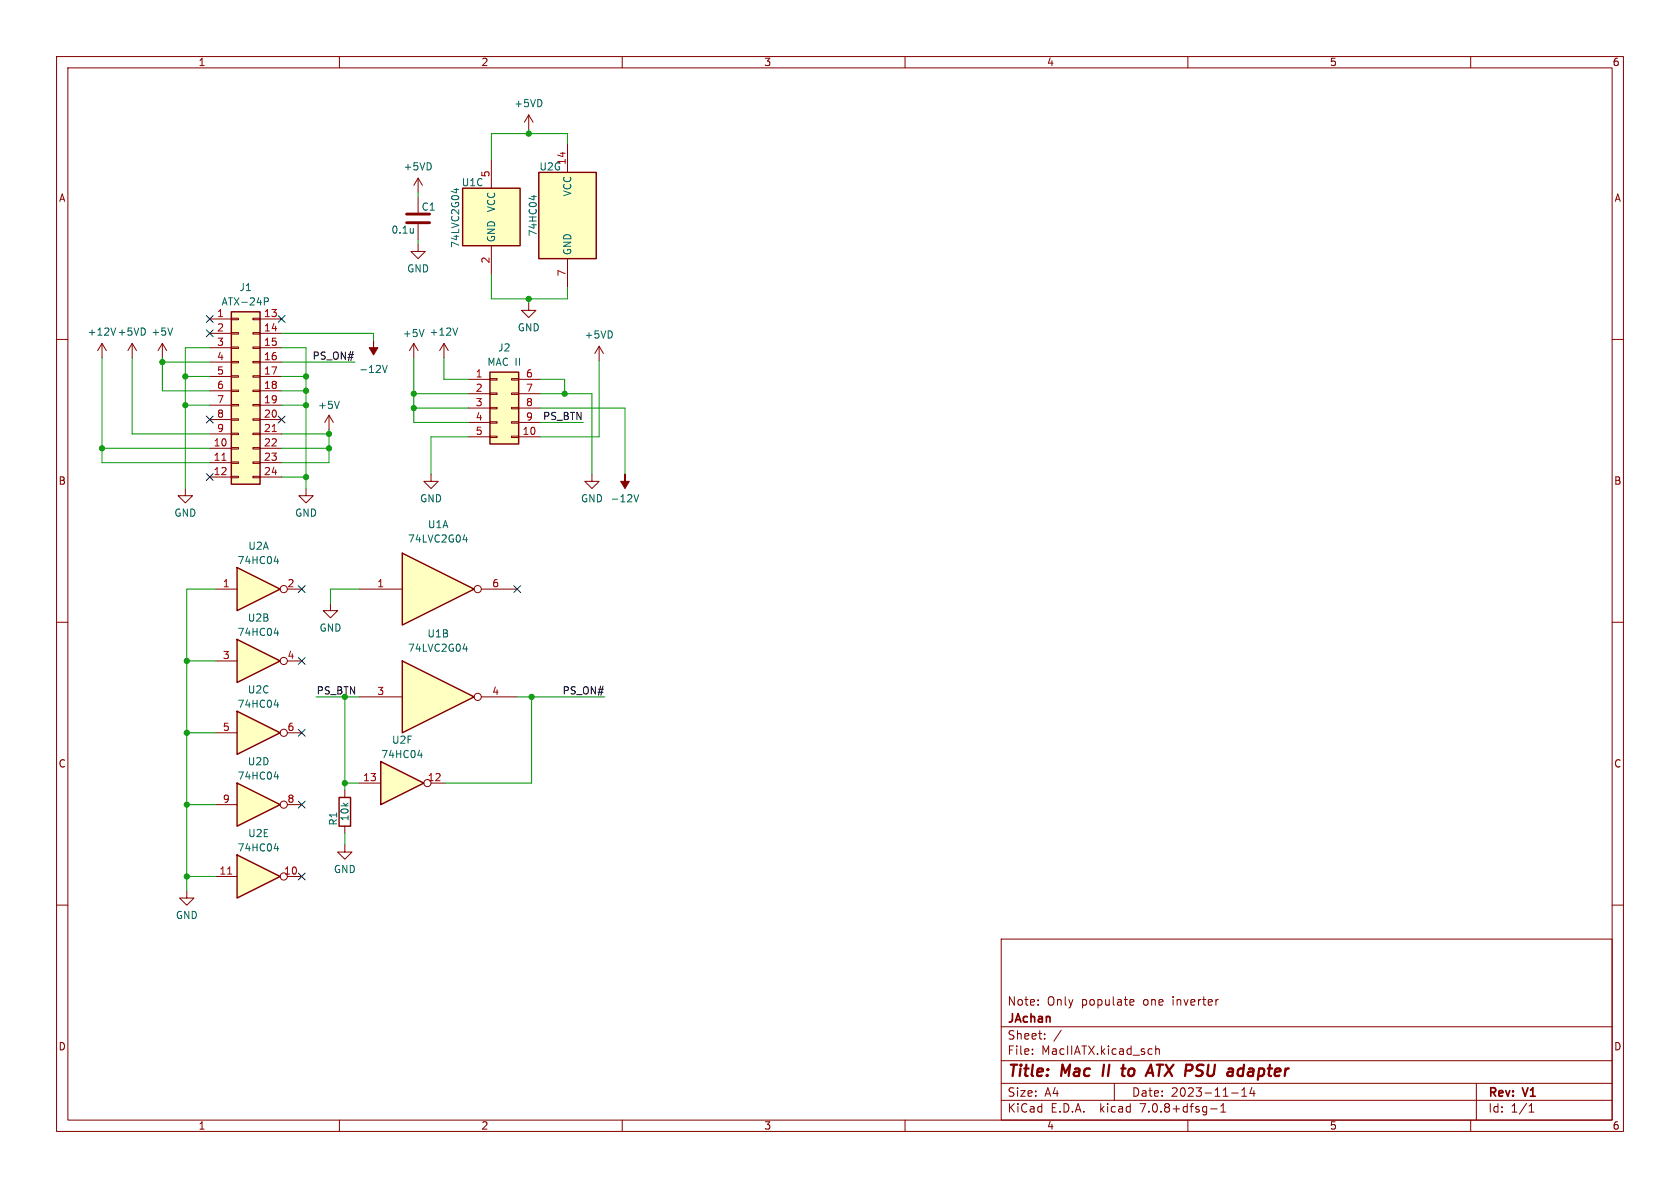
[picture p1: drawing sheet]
<svg xmlns="http://www.w3.org/2000/svg" width="297mm" height="210mm" viewBox="0 0 297 210" stroke-linecap="round" stroke-linejoin="round" font-family="sans-serif">
<g fill="none" stroke="#840000" stroke-width=".18">
<path d="M10 10h277v190h-277zM12 12h273v186h-273zM60 10v2M110 10v2M160 10v2M210 10v2M260 10v2M93.5 20.3l-.8 1.3M93.5 20.3v2.6M93.5 20.3l.7 1.3M10 60h2M285 60h2"/>
<path d="M10 110h2M58.4 106.7v1.3h1.3l-1.3 1.2-1.3-1.2h1.3M285 110h2M10 160h2M285 160h2M177 166h108v32h-108zM183.5 177.6v.1M183.5 176.8v.1M199.8 177.6h.6M199.8 176.8l.4-.1 .3 .4-.8 .1M215.2 176.7h.2M60 198v2"/>
<path d="M110 198v2M160 198v2M177 194.5h108M177 191.5h108M177 187.5h108M177 181.5h108M182.5 186.3v.1M182.5 185.5v.1M184.7 183.6v.1M184.7 182.8v.1M187.6 182.1l-1.3 2M197 191.5v3"/>
<path d="M204.3 184.9v1.5M204.3 185.5l.2-.1 .4 .1 .1 .9M210 198v2M214 196h1.2M215.8 196.6h.9M215.8 195.5l.4-.4v1.5M217.7 193.2h1.2M219.5 193.8h.9M219.5 192.7l.5-.4v1.5M221.3 192.2l-.3 1.1h.9M221.7 192.8v1M260 198v2"/>
<path d="M261 191.5v6.5M270.3 196.6h.9M270.3 195.5l.4-.4v1.5"/>
</g>
<path d="M195.2 188.2l-.3 2M198.2 188.9h.8M198.5 190.1l.3 .1M198.6 188.2l-.2 1.7M202.8 189.6h1M203.5 188.2l.4 2M219.7 188.9l.1 .1M219.9 188.2l-.2 2" fill="none" stroke="#840000" stroke-width=".4"/>
<path d="M110.5 83.8v1.3h.8l-.8 1.3-.8-1.3h.8z" fill="#840000" stroke="#840000" stroke-width=".18"/>
<path d="M112.1 87.4l.4 1.3 .4-1.3" fill="none" stroke="#006464" stroke-width=".18"/>
<path d="M41.9 113l7.6 3.8-7.6 3.9z" fill="#ffffc2"/>
<path d="M41.9 113l7.6 3.8-7.6 3.9z" fill="none" stroke="#840000" stroke-width=".25"/>
<g fill="none" stroke="#840000" stroke-width=".18">
<path d="M38.1 116.8h3.8M50.8 116.8h2.5"/>
<circle cx="50.2" cy="116.8" r=".63"/>
</g>
<path d="M48.5 111.9h.8M49.1 111.5v.8" fill="none" stroke="#006464" stroke-width=".18"/>
<path d="M41.9 100.3l7.6 3.8-7.6 3.9z" fill="#ffffc2"/>
<path d="M95.2 30.5h10.2v15.2h-10.2zM86.6 65.8h5.1v12.7h-5.1zM41.9 100.3l7.6 3.8-7.6 3.9z" fill="none" stroke="#840000" stroke-width=".25"/>
<g fill="none" stroke="#840000" stroke-width=".18">
<path d="M73.9 31.5l-.7 1.3M73.9 31.5v2.5M73.9 31.5l.8 1.3M100.3 25.4v5.1M100.3 45.7v5.1M18 60.7l-.7 1.3M18 60.7v2.5M18 60.7l.8 1.3M23.4 60.7l-.8 1.3M23.4 60.7v2.5M23.4 60.7l.7 1.3M28.7 60.7l-.8 1.3"/>
<path d="M28.7 60.7v2.5M28.7 60.7l.8 1.3M82.8 67.1h3.8M82.8 77.2h3.8M82.8 69.6h3.8M82.8 72.1h3.8M82.8 74.7h3.8M86.6 77.1h1.3v.2h-1.3zM86.6 74.5h1.3v.3h-1.3zM86.6 72h1.3v.3h-1.3zM86.6 69.5h1.3v.2h-1.3zM86.6 66.9h1.3v.3h-1.3z"/>
<path d="M90.4 77.1h1.3v.2h-1.3zM90.4 74.5h1.3v.3h-1.3zM90.4 72h1.3v.3h-1.3zM90.4 69.5h1.3v.2h-1.3zM90.4 66.9h1.3v.3h-1.3zM91.7 67.1h3.8M91.7 77.2h3.8M91.7 69.6h3.8M91.7 72.1h3.8M91.7 74.7h3.8M32.8 86.4v1.2h1.2l-1.2 1.3-1.3-1.3h1.3M104.6 83.8v1.3h1.3l-1.3 1.3-1.2-1.3h1.2"/>
<path d="M38.1 104.1h3.8M50.8 104.1h2.5"/>
<circle cx="50.2" cy="104.1" r=".63"/>
</g>
<path d="M94 34.7h.8M94.4 34.5v.8M30.5 58l-.4 1.3M67.6 64.6l.4 1.3 .5-1.3M48.5 99.2h.8M49.1 98.8v.8" fill="none" stroke="#006464" stroke-width=".18"/>
<g fill="#ffffc2" stroke="#ffffc2" stroke-width=".18">
<path d="M95.2 30.5h10.2v15.2h-10.2z"/>
<path d="M86.6 65.8h5.1v12.7h-5.1z"/>
</g>
<path d="M66 60.2v1.3h.8l-.8 1.2-.7-1.2h.7z" fill="#840000" stroke="#840000" stroke-width=".18"/>
<path d="M71.1 97.8l12.7 6.3-12.7 6.4z" fill="#ffffc2"/>
<path d="M71.1 97.8l12.7 6.3-12.7 6.4z" fill="none" stroke="#840000" stroke-width=".25"/>
<g fill="none" stroke="#840000" stroke-width=".18">
<path d="M54.1 86.4v1.2h1.3l-1.3 1.3-1.3-1.3h1.3M76.2 83.8v1.3h1.3l-1.3 1.3-1.3-1.3h1.3M63.5 104.1h7.6M85.1 104.1h6.3"/>
<circle cx="84.5" cy="104.1" r=".63"/>
</g>
<path d="M81.9 95.4h.7M82.5 95v.8" fill="none" stroke="#006464" stroke-width=".18"/>
<path d="M71.1 116.8l12.7 6.4-12.7 6.3z" fill="#ffffc2"/>
<path d="M71.1 116.8l12.7 6.4-12.7 6.3z" fill="none" stroke="#840000" stroke-width=".25"/>
<g fill="none" stroke="#840000" stroke-width=".18">
<path d="M63.5 123.2h7.6M85.1 123.2h6.3"/>
<circle cx="84.5" cy="123.2" r=".63"/>
</g>
<path d="M81.9 114.7h.7M82.5 114.3v.8" fill="none" stroke="#006464" stroke-width=".18"/>
<path d="M67.3 134.6l7.6 3.8-7.6 3.8z" fill="#ffffc2"/>
<path d="M40.9 55.1h5.1v30.5h-5.1zM67.3 134.6l7.6 3.8-7.6 3.8z" fill="none" stroke="#840000" stroke-width=".25"/>
<g fill="none" stroke="#840000" stroke-width=".18">
<path d="M37.1 56.4h3.8M37.1 58.9h3.8M40.9 58.8h1.3v.3h-1.3zM40.9 56.3h1.3v.2h-1.3zM44.7 58.8h1.3v.3h-1.3zM44.7 56.3h1.3v.2h-1.3zM46 56.4h3.8M46 58.9h3.8M37.1 79.2h3.8M37.1 61.5h3.8M37.1 64h3.8M37.1 66.5h3.8"/>
<path d="M37.1 69.1h3.8M37.1 71.6h3.8M37.1 74.2h3.8M37.1 76.7h3.8M40.9 79.1h1.3v.3h-1.3zM40.9 76.6h1.3v.2h-1.3zM40.9 74h1.3v.3h-1.3zM40.9 71.5h1.3v.3h-1.3zM40.9 69h1.3v.2h-1.3zM40.9 66.4h1.3v.3h-1.3zM40.9 63.9h1.3v.2h-1.3zM40.9 61.3h1.3v.3h-1.3z"/>
<path d="M44.7 79.1h1.3v.3h-1.3zM44.7 76.6h1.3v.2h-1.3zM44.7 74h1.3v.3h-1.3zM44.7 71.5h1.3v.3h-1.3zM44.7 69h1.3v.2h-1.3zM44.7 66.4h1.3v.3h-1.3zM44.7 63.9h1.3v.2h-1.3zM44.7 61.3h1.3v.3h-1.3zM46 79.2h3.8M46 61.5h3.8M46 64h3.8M46 66.5h3.8"/>
<path d="M46 69.1h3.8M46 71.6h3.8M46 74.2h3.8M46 76.7h3.8M58.2 73.4l-.8 1.3M58.2 73.4v2.5M58.2 73.4l.7 1.3M37.1 81.8h3.8M37.1 84.3h3.8M40.9 84.2h1.3v.3h-1.3zM40.9 81.7h1.3v.2h-1.3zM44.7 84.2h1.3v.3h-1.3z"/>
<path d="M44.7 81.7h1.3v.2h-1.3zM46 81.8h3.8M46 84.3h3.8M63.5 138.4h3.8M76.2 138.4h2.5"/>
<circle cx="75.6" cy="138.4" r=".63"/>
</g>
<path d="M46.7 52.6h.5l.3 .3-.2 .4h-.6M60 70.9l-.4 1.3M73.9 133.5h.8M74.5 133.1v.8" fill="none" stroke="#006464" stroke-width=".18"/>
<path d="M40.9 55.1h5.1v30.5h-5.1z" fill="#ffffc2" stroke="#ffffc2" stroke-width=".18"/>
<path d="M48.1 76.3h.7M39.2 81.4h.8" fill="none" stroke="#a90000" stroke-width=".18"/>
<path d="M41.9 138.4l7.6 3.8-7.6 3.9z" fill="#ffffc2"/>
<path d="M81.8 33.3h10.1v10.1h-10.1zM41.9 138.4l7.6 3.8-7.6 3.9z" fill="none" stroke="#840000" stroke-width=".25"/>
<g fill="none" stroke="#840000" stroke-width=".18">
<path d="M86.9 28.2v5.1M73.9 43.2v1.3h1.3l-1.3 1.2-1.3-1.2h1.3M86.9 43.4v5.1M93.5 53.6v1.3h1.2l-1.2 1.2-1.3-1.2h1.3M105.9 61.2l-.7 1.3M105.9 61.2v2.6M105.9 61.2l.8 1.3M38.1 142.2h3.8M50.8 142.2h2.5"/>
<circle cx="50.2" cy="142.2" r=".63"/>
</g>
<path d="M80.3 33.5h.8M80.7 33.3v.8M48.5 137.3h.8M49.1 136.9v.8" fill="none" stroke="#006464" stroke-width=".18"/>
<path d="M81.8 33.3h10.1v10.1h-10.1z" fill="#ffffc2" stroke="#ffffc2" stroke-width=".18"/>
<path d="M41.9 125.7l7.6 3.8-7.6 3.9z" fill="#ffffc2"/>
<path d="M41.9 125.7l7.6 3.8-7.6 3.9zM59.9 141h2.1v5.1h-2.1z" fill="none" stroke="#840000" stroke-width=".25"/>
<g fill="none" stroke="#840000" stroke-width=".18">
<path d="M73.2 60.7l-.8 1.3M73.2 60.7v2.5M73.2 60.7l.7 1.3M38.1 129.5h3.8M50.8 129.5h2.5M61 139.7v1.3M61 149.4v1.2h1.2l-1.2 1.3-1.3-1.3h1.3M61 146.1v1.2"/>
<circle cx="50.2" cy="129.5" r=".63"/>
</g>
<path d="M75 58.2l-.5 1.3M48.5 124.6h.8M49.1 124.2v.8" fill="none" stroke="#006464" stroke-width=".18"/>
<path d="M41.9 151.1l7.6 3.8-7.6 3.9z" fill="#ffffc2"/>
<path d="M41.9 151.1l7.6 3.8-7.6 3.9z" fill="none" stroke="#840000" stroke-width=".25"/>
<g fill="none" stroke="#840000" stroke-width=".18">
<path d="M73.9 34.8v2.8M73.9 39.6v2.8M78.5 60.7l-.8 1.3M78.5 60.7v2.5M78.5 60.7l.7 1.3M33 157.5v1.3h1.3l-1.3 1.2-1.3-1.2h1.3M38.1 154.9h3.8M50.8 154.9h2.5"/>
<circle cx="50.2" cy="154.9" r=".63"/>
</g>
<path d="M40.2 154.5h.8" fill="none" stroke="#a90000" stroke-width=".18"/>
<path d="M73.1 40.4v.8M73.1 41.1l-.1 .1M80.9 58l-.4 1.3M48.5 150h.8M49.1 149.6v.8" fill="none" stroke="#006464" stroke-width=".18"/>
<path d="M71.9 39.4h4M71.9 37.8h4" fill="none" stroke="#840000" stroke-width=".51"/>
<g fill="none" stroke="#009600" stroke-width=".18">
<path d="M73.9 34v.8M93.5 22.9v.7M100.3 25.4v-1.8h-13.4v4.6M49.8 58.9h16.2v1.3M73.9 42.4v.8M86.9 48.5v4.3h13.4v-2M93.5 52.8v.8M18 79.2h19.1M18 63.2v18.6h19.1M23.4 63.2v13.5h13.7M28.7 63.2v5.9h8.4M28.7 64h8.4"/>
<path d="M32.8 66.5h4.3M32.8 71.6h4.3M37.1 61.5h-4.3v24.9M49.8 61.5h4.3v24.9M49.8 79.2h8.4M49.8 66.5h4.3M49.8 64h12.9M49.8 71.6h4.3M49.8 76.7h8.4M49.8 69.1h4.3M58.2 75.9v5.9h-8.4M73.2 69.6h9.6"/>
<path d="M73.2 63.2v11.5h9.6M73.2 72.1h9.6M78.5 63.2v3.9h4.3M82.8 77.2h-6.6v6.6M95.5 67.1h4.3v2.5M95.5 69.6h9.1v14.2M95.5 74.7h7.6M95.5 72.1h15v11.7M105.9 63.8v13.4h-10.4M49.8 84.3h4.3M33 116.8h5.1M38.1 104.1h-5.1v53.4"/>
<path d="M63.5 104.1h-5.1v2.6M33 129.5h5.1M55.9 123.2h7.6M61 138.4h2.5M61 123.2v16.5M91.4 123.2h15.5M94 123.2v15.2h-15.3M33 142.2h5.1M33 154.9h5.1M61 147.3v2.1"/>
</g>
<g fill="none" stroke="#000084" stroke-width=".18">
<path d="M36.5 55.8l1.2 1.2M36.5 58.3l1.2 1.2M37.7 55.8l-1.2 1.2M37.7 58.3l-1.2 1.2M49.2 55.8l1.2 1.2M50.4 55.8l-1.2 1.2M36.5 73.6l1.2 1.2M37.7 73.6l-1.2 1.2M49.2 73.6l1.2 1.2M50.4 73.6l-1.2 1.2M36.5 83.7l1.2 1.2M37.7 83.7l-1.2 1.2"/>
<path d="M52.7 116.2l1.2 1.2M52.7 103.5l1.2 1.2M53.9 116.2l-1.2 1.2M53.9 103.5l-1.2 1.2M90.8 103.5l1.2 1.2M92 103.5l-1.2 1.2M52.7 128.9l1.2 1.2M53.9 128.9l-1.2 1.2M52.7 154.3l1.2 1.2M52.7 141.6l1.2 1.2M53.9 141.6l-1.2 1.2M53.9 154.3l-1.2 1.2"/>
</g>
<g fill="#009600" stroke="#009600" stroke-width=".18">
<circle cx="33" cy="154.9" r=".46"/>
<circle cx="33" cy="142.2" r=".46"/>
<circle cx="61" cy="138.4" r=".46"/>
<circle cx="33" cy="116.8" r=".46"/>
<circle cx="33" cy="129.5" r=".46"/>
<circle cx="58.2" cy="76.7" r=".46"/>
<circle cx="73.2" cy="72.1" r=".46"/>
<circle cx="73.2" cy="69.6" r=".46"/>
<circle cx="99.8" cy="69.6" r=".46"/>
<circle cx="94" cy="123.2" r=".46"/>
<circle cx="54.1" cy="84.3" r=".46"/>
<circle cx="54.1" cy="71.6" r=".46"/>
<circle cx="54.1" cy="69.1" r=".46"/>
<circle cx="58.2" cy="79.2" r=".46"/>
<circle cx="54.1" cy="66.5" r=".46"/>
<circle cx="32.8" cy="66.5" r=".46"/>
<circle cx="28.7" cy="64" r=".46"/>
<circle cx="18" cy="79.2" r=".46"/>
<circle cx="32.8" cy="71.6" r=".46"/>
<circle cx="93.5" cy="23.6" r=".46"/>
<circle cx="93.5" cy="52.8" r=".46"/>
</g>
<g font-size="2.8" fill="#840000">
<text x="178" y="190.9">Title:</text>
<text x="187.7" y="190.9">Mac</text>
<text x="195.8" y="190.9">II</text>
<text x="200" y="190.9">to</text>
<text x="205.3" y="190.9">ATX PSU</text>
<text x="221.1" y="190.9">adapter</text>
</g>
<g font-size="2.1" fill="#840000">
<text x="178" y="178">Note:</text>
<text x="185.1" y="178">Only</text>
<text x="191.2" y="178">populate</text>
<text x="202.3" y="178">one</text>
<text x="207.6" y="178">inverter</text>
<text x="178" y="184">Sheet:</text>
<text x="178" y="181.2">JAchan</text>
<text x="178" y="186.7">File:</text>
<text x="184.1" y="186.7">MacIIATX.kicad_sch</text>
<text x="178" y="196.9">KiCad</text>
<text x="178" y="194.1">Size:</text>
<text x="184.7" y="194.1">A4</text>
<text x="185.7" y="196.9">E.D.A.</text>
<text x="194.6" y="196.9">kicad</text>
<text x="200" y="194.1">Date:</text>
<text x="201.8" y="196.9">7.0.8+dfsg-1</text>
<text x="207" y="194.1">2023-11-14</text>
<text x="263" y="194.3">Rev:</text>
<text x="263" y="196.9">Id:</text>
<text x="267.1" y="196.9">1/1</text>
<text x="269.4" y="194.3">V1</text>
</g>
<g font-size="1.8" fill="#840000">
<text x="35" y="11.9">1</text>
<text x="85" y="11.9">2</text>
<text x="135" y="11.9">3</text>
<text x="185" y="11.9">4</text>
<text x="235" y="11.9">5</text>
<text x="285" y="11.9">6</text>
<text x="10.3" y="35.9">A</text>
<text x="285.3" y="35.9">A</text>
<text x="10.3" y="85.9">B</text>
<text x="285.3" y="85.9">B</text>
<text x="10.3" y="135.9">C</text>
<text x="285.3" y="135.9">C</text>
<text x="10.3" y="185.9">D</text>
<text x="285.3" y="185.9">D</text>
<text x="35" y="199.9">1</text>
<text x="85" y="199.9">2</text>
<text x="135" y="199.9">3</text>
<text x="185" y="199.9">4</text>
<text x="235" y="199.9">5</text>
<text x="285" y="199.9">6</text>
</g>
<g font-size="1.8" fill="#006464">
<text x="90.8" y="19.2">+5VD</text>
<text x="100.1" y="29.3" transform="rotate(-90 100.1 29.3)">14</text>
<text x="71.2" y="30.3">+5VD</text>
<text x="81.5" y="33.1">U1C</text>
<text x="86.6" y="31.4" transform="rotate(-90 86.6 31.4)">5</text>
<text x="95.3" y="30.3">U2G</text>
<text x="101.2" y="34.8" transform="rotate(-90 101.2 34.8)">VCC</text>
<text x="69.1" y="41.5">0.1u</text>
<text x="74.4" y="37.4">C1</text>
<text x="87.7" y="37.6" transform="rotate(-90 87.7 37.6)">VCC</text>
<text x="95.1" y="41.9" transform="rotate(-90 95.1 41.9)">74HC04</text>
<text x="81.4" y="43.9" transform="rotate(-90 81.4 43.9)">74LVC2G04</text>
<text x="87.7" y="42.9" transform="rotate(-90 87.7 42.9)">GND</text>
<text x="101.2" y="45.2" transform="rotate(-90 101.2 45.2)">GND</text>
<text x="42.2" y="51.7">J1</text>
<text x="71.9" y="48.4">GND</text>
<text x="15.4" y="59.5">+12V +5VD</text>
<text x="26.7" y="59.5">+5V</text>
<text x="39.1" y="54.2">ATX-24P</text>
<text x="71.1" y="59.8">+5V</text>
<text x="75.8" y="59.5">+12V</text>
<text x="91.4" y="58.8">GND</text>
<text x="86.1" y="64.9">MAC II</text>
<text x="88" y="62.3">J2</text>
<text x="103.2" y="60">+5VD</text>
<text x="63.4" y="66.1">-12V</text>
<text x="56.1" y="72.5">+5V</text>
<text x="74.2" y="89">GND</text>
<text x="102.6" y="89">GND</text>
<text x="107.8" y="89">-12V</text>
<text x="30.7" y="91.5">GND</text>
<text x="52.1" y="91.5">GND</text>
<text x="75.6" y="93.6">U1A</text>
<text x="41.9" y="99.9">74HC04</text>
<text x="43.8" y="97.4">U2A</text>
<text x="72" y="96.1">74LVC2G04</text>
<text x="41.9" y="112.6">74HC04</text>
<text x="43.7" y="110.1">U2B</text>
<text x="56.4" y="111.9">GND</text>
<text x="75.5" y="112.9">U1B</text>
<text x="72" y="115.4">74LVC2G04</text>
<text x="41.9" y="125.3">74HC04</text>
<text x="43.7" y="122.8">U2C</text>
<text x="69.2" y="131.7">U2F</text>
<text x="43.7" y="135.5">U2D</text>
<text x="67.3" y="134.2">74HC04</text>
<text x="41.9" y="138">74HC04</text>
<text x="43.8" y="148.2">U2E</text>
<text x="59.8" y="146" transform="rotate(-90 59.8 146)">R1</text>
<text x="61.8" y="145.3" transform="rotate(-90 61.8 145.3)">10k</text>
<text x="41.9" y="150.7">74HC04</text>
<text x="58.9" y="154.5">GND</text>
<text x="31" y="162.7">GND</text>
</g>
<g font-size="1.8" fill="#a90000">
<text x="86.6" y="46.7" transform="rotate(-90 86.6 46.7)">2</text>
<text x="100.1" y="49" transform="rotate(-90 100.1 49)">7</text>
<text x="38.3" y="56.1">1</text>
<text x="38.3" y="58.7">2</text>
<text x="46.6" y="56.1">13</text>
<text x="46.6" y="58.7">14</text>
<text x="38.3" y="61.2">3</text>
<text x="38.3" y="63.8">4</text>
<text x="46.6" y="61.2">15</text>
<text x="46.6" y="63.8">16</text>
<text x="38.3" y="66.3">5</text>
<text x="38.3" y="68.8">6</text>
<text x="38.3" y="71.4">7</text>
<text x="46.6" y="66.3">17</text>
<text x="46.6" y="68.8">18</text>
<text x="46.6" y="71.4">19</text>
<text x="84" y="66.8">1</text>
<text x="84" y="69.3">2</text>
<text x="84" y="71.9">3</text>
<text x="92.9" y="66.8">6</text>
<text x="92.9" y="69.3">7</text>
<text x="92.9" y="71.9">8</text>
<text x="38.3" y="73.9">8</text>
<text x="38.3" y="76.5">9</text>
<text x="46.6" y="73.9">20</text>
<text x="46.6" y="76.5">21</text>
<text x="84" y="74.4">4</text>
<text x="84" y="77">5</text>
<text x="92.3" y="77">10</text>
<text x="92.9" y="74.4">9</text>
<text x="37.7" y="79">10</text>
<text x="37.7" y="81.5">11</text>
<text x="46.6" y="79">22</text>
<text x="46.6" y="81.5">23</text>
<text x="37.7" y="84.1">12</text>
<text x="46.6" y="84.1">24</text>
<text x="39.3" y="103.9">1</text>
<text x="50.7" y="103.9">2</text>
<text x="66.6" y="103.9">1</text>
<text x="86.9" y="103.9">6</text>
<text x="39.3" y="116.6">3</text>
<text x="50.7" y="116.6">4</text>
<text x="66.6" y="122.9">3</text>
<text x="86.9" y="122.9">4</text>
<text x="39.3" y="129.3">5</text>
<text x="50.7" y="129.3">6</text>
<text x="39.3" y="142">9</text>
<text x="50.7" y="142">8</text>
<text x="64.1" y="138.2">13</text>
<text x="75.5" y="138.2">12</text>
<text x="38.7" y="154.7">11</text>
<text x="50.1" y="154.7">10</text>
</g>
<g font-size="1.8" fill="#0f0f0f">
<text x="55.2" y="63.7">PS_ON#</text>
<text x="95.9" y="74.3">PS_BTN</text>
<text x="99.4" y="122.8">PS_ON#</text>
</g>
<text font-size="1.8" fill="#009600" x="55.9" y="122.8">PS_BTN</text>
</svg>
